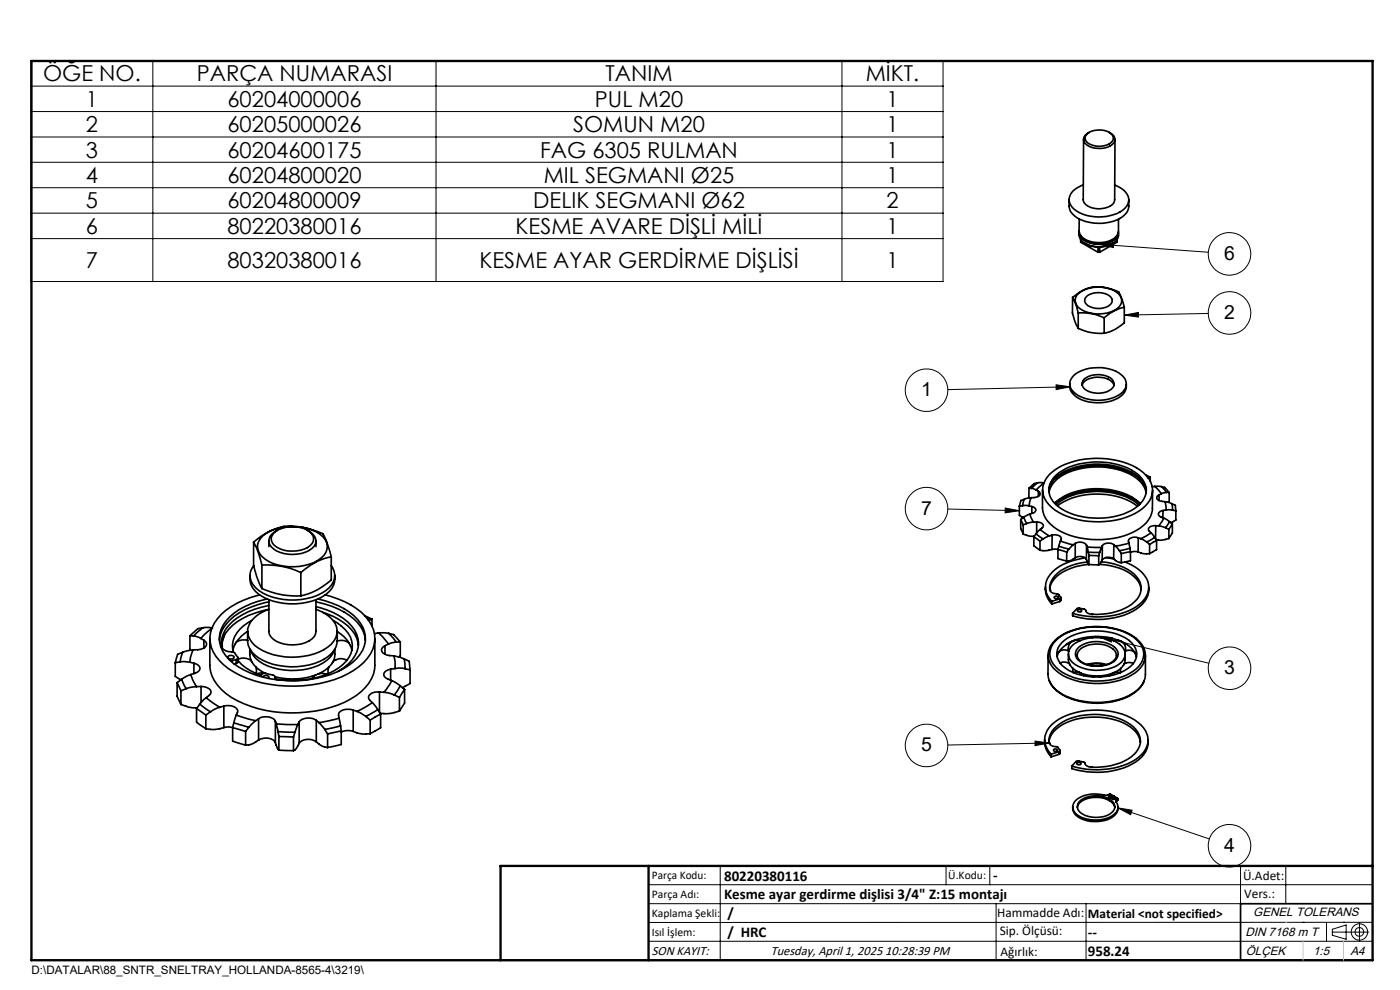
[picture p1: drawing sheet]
<svg xmlns="http://www.w3.org/2000/svg" width="297mm" height="210mm" viewBox="0 0 297 210" stroke-linecap="round" stroke-linejoin="round" font-family="sans-serif">
<g fill="none" stroke="#000" stroke-width=".35">
<path d="M229.8 39.2l-.5 .2a3.5 3.5 0 0 0-2.5 3.1 4.4 4.4 0 0 0 3.6 3.2 9.1 9.1 0 0 0 8.3-1.5 2.42 2.42 0 0 0-.3-3.9l-1.9-1M229.9 29.6l-.1 12.8a2.58 2.58 0 0 0 2.8 1.9 3.8 3.8 0 0 0 3.8-1.5l.1-13.2M230.5 28.5a4.2 4.2 0 0 1 5.4 .1 1.23 1.23 0 0 1-.6 1.9 4.1 4.1 0 0 1-4.9-.6 1.04 1.04 0 0 1 .1-1.4zM231.1 28.1a1.5 1.5 0 0 0-1.2 1.4 1.5 1.5 0 0 0 1.1 1.5 4.7 4.7 0 0 0 5.3-.7 1.52 1.52 0 0 0-1-2.2M226.8 42.3a3.5 3.5 0 0 0 2.2 4.2 9.6 9.6 0 0 0 9.2-.6 3.3 3.3 0 0 0 1.3-3.5M228.9 49.4l.1 .7a3.5 3.5 0 0 0 3.5 2.2 5.1 5.1 0 0 0 4.5-1.5l.2-.4 .1-1M229 46.5l-.1 2.5a3 3 0 0 0 2.9 2.4 5.4 5.4 0 0 0 5.2-1.5l.3-.8v-2.6M229 49.2a2.14 2.14 0 0 0 1.6 2.1 6.1 6.1 0 0 0 6.1-.7 1.45 1.45 0 0 0 .5-1.4M229.2 49.9a4.6 4.6 0 0 0 4.9 1.7 3.5 3.5 0 0 0 2.9-1.7M229.3 51.3v.1M229.3 50.9v.5M229.3 51.4l3.6 2.1"/>
<path d="M230.2 51.6l.2 .2a5.3 5.3 0 0 0 2.5 .6M232.9 52.4h.4M232.9 53.5h.4M232.9 52.4v1.1M233.3 52.4v1.1M236 51.6l-.2 .2a5.1 5.1 0 0 1-2.5 .6M236.9 51.3v.1M236.9 50.9v.5M236.9 51.4l-3.6 2.1M227.5 63.1l.8 1.7 .4 1.6M227.5 63.1a7.9 7.9 0 0 1 9.1-1.5l.7 .3 .8 1.8 .4 1.5M227.5 63.1a10.4 10.4 0 0 0 .8 5.7l.4 .9"/>
<path d="M227.9 79.5a8.9 8.9 0 0 1 10 0 2.49 2.49 0 0 1 1 2.4 2.49 2.49 0 0 1-1.8 2 8.8 8.8 0 0 1-9.3-.7 2.3 2.3 0 0 1 .1-3.7zM228.7 66.4a10.8 10.8 0 0 1 5.5 1M228.7 69.7a10.8 10.8 0 0 0 5.5 1M228.7 66.4v3.3M228.9 62.2a7.3 7.3 0 0 1 8.4 .1 2.02 2.02 0 0 1-.6 3.4 7.4 7.4 0 0 1-8-.5 1.94 1.94 0 0 1 .2-3zM230.5 62.9a4.2 4.2 0 0 1 5.2 .2 1.22 1.22 0 0 1-.6 1.9 4 4 0 0 1-4.8-.7 1.06 1.06 0 0 1 .2-1.4zM234.2 67.4v3.3M238.5 65.2a9.1 9.1 0 0 0-4.3 2.2M238.5 65.2v3.3a9.1 9.1 0 0 1-4.3 2.2M226.9 81.4a3.3 3.3 0 0 0 2.5 3.4 8.9 8.9 0 0 0 8.8-1.1 2.62 2.62 0 0 0 .7-2.2M229.6 81.7a3.5 3.5 0 0 1 3.8-1.7 3.1 3.1 0 0 1 2.9 1.7M230 80.4a5 5 0 0 1 5.9 .1 1.42 1.42 0 0 1-.7 2.4 4.9 4.9 0 0 1-5.4-.7 1.26 1.26 0 0 1 .2-1.8z"/>
<path d="M53.8 115l.7 1.3 1.1 3.6M53.8 115a12.4 12.4 0 0 1 7.4-3.4l3.5 .4 3.8 1.2 .7 1.4 1.1 3.5M53.8 115v4.9l.7 2.4 1.1 2.5M55.6 119.9a17.2 17.2 0 0 1 8.2 1.6M55.6 119.9v4.9M55.8 113.6a11.1 11.1 0 0 1 12-.3 3.1 3.1 0 0 1 1.6 2.8 3.1 3.1 0 0 1-1.9 2.7 11.3 11.3 0 0 1-11.2-.2 2.97 2.97 0 0 1-.5-5zM57 114.7v1.2M58 113.1a6.3 6.3 0 0 1 8.1 .1 1.87 1.87 0 0 1-.9 3 6.9 6.9 0 0 1-7.1-.6 1.73 1.73 0 0 1-.1-2.5zM58.8 112.5a2.22 2.22 0 0 0-1.3 3.5 7 7 0 0 0 9.1-.1 2.33 2.33 0 0 0-1.4-3.4M67 114.7v1.2M70.3 118.1a13.1 13.1 0 0 0-6.5 3.4M70.3 118.1v4.9a13.9 13.9 0 0 1-6.5 3.4"/>
<path d="M70.3 120a3.5 3.5 0 0 1-1.2 5.3 13.5 13.5 0 0 1-14.1 0 3.5 3.5 0 0 1-1.2-5.3M216.3 107.4v1.9l.7 .5M216.5 110.2l.6 1.1M216.5 110.2v1.9l.6 1.2M216.9 107.3l-.6 .1M216.9 107.3h1.4M217.1 113.3l1 .4 1.3 .1M217.1 111.3v2M217.2 109.7l.6 1.3M217.2 109.7l-.7 .5M217.3 105.9l-.4 1.4M217.3 105.9l-.7 .3-.3 1.2"/>
<path d="M217.8 111l-.7 .3M218.3 103.6h.5M218.3 107.3l.6 .1M218.3 103.6l.1 2M218.5 109l.8 1.8M218.5 109l-1.3 .7M218.8 105.6l-.5 1.7M218.8 105.6l-1.5 .3M218.8 103.6l1 .3M218.9 107.4a.71 .71 0 0 1 .8 .7 .71 .71 0 0 1-.7 .8l-.5 .1M218.9 107.4v1.5M219.3 110.8l-1.5 .2"/>
<path d="M219.3 113.9l1.3 .9M219.3 113.9v1.9l1.3 .9M219.8 113.2l1.5 1.1M219.8 113.2l-.5 .7M219.8 103.9l.5 .3M219.9 110.7l.4 .1a.75 .75 0 0 1 .8 .3 .75 .75 0 0 1 0 .9l-.4 .3M219.9 110.7l-.6 .1M219.9 110.7v2.4M220.1 102.4l-1.3 1.2M220.1 102.4h1.4M220.1 102.4l-.7 .2-1.1 1M220.3 104.2a.6 .6 0 0 1 .4 .6 .6 .6 0 0 1-.6 .6l-1.3 .2"/>
<path d="M220.3 104.2v1.1M220.6 114.8v1.9M220.7 112.3l1.9 1.4M220.7 112.3l-.9 .9M221.2 103.9v3.8a5.5 5.5 0 0 0 3 4.5 17.9 17.9 0 0 0 17.7-.2 5.5 5.5 0 0 0 2.6-4.2v-3.8M221.3 114.3l-.7 .5M221.4 102.5l-1.6 1.4M222.5 104.1a5.6 5.6 0 0 1 3.6-4.2 16 16 0 0 1 14.7 .8 4.9 4.9 0 0 1 2.4 3.5M222.5 104.4a6.1 6.1 0 0 1 4-4.1 15.8 15.8 0 0 1 14.7 1.2 4.8 4.8 0 0 1 1.9 3M222.6 113.7l-1.3 .6M222.6 113.7h.1M222.7 100.5a15.1 15.1 0 0 1 10.9-3.2 13.8 13.8 0 0 1 9.5 3.6 4.3 4.3 0 0 1-.2 6.5 15.5 15.5 0 0 1-12 3.2 12.4 12.4 0 0 1-8.9-4.1 4.4 4.4 0 0 1 .7-6z"/>
<path d="M223.2 116.5a4.9 4.9 0 0 1-2.6 .2M223.2 116.5h1.2M223.2 113.5a1.28 1.28 0 0 1 1.9 .9l-.1 .4M223.2 113.5l-.6 .2M223.2 113.5v3M223.7 101.7a14.7 14.7 0 0 1 11.9-2.7 12 12 0 0 1 6.4 2.7M223.9 106.5a14.5 14.5 0 0 1 12.5-2.4l1 .2a9.5 9.5 0 0 1 4.5 2.5 15.7 15.7 0 0 0-14.1-2.1l-.9 .3a9.5 9.5 0 0 0-3.2 1.8zM224 100.9a14.4 14.4 0 0 1 12.4-2.5 9.8 9.8 0 0 1 6.1 3.5 3.9 3.9 0 0 1-1.1 5.4 15 15 0 0 1-12.7 2.1 8.5 8.5 0 0 1-6-4.2 3.9 3.9 0 0 1 1.3-4.3zM224 107.1a13.8 13.8 0 0 1 10.8-2.7 11.6 11.6 0 0 1 6.8 2.7M224.3 107.3a15.6 15.6 0 0 1 16.2-.5l.8 .6M224.4 116.5l1.9 .6M224.4 116.5v2l1.9 .5"/>
<path d="M224.6 115.8l2.2 .7M224.6 115.8l-.2 .7M225 114.8l2.7 .8M225 114.8l-.4 1M226.3 117.1v1.9M226.8 116.5l-.5 .6M227.7 115.6l-.9 .9M228.1 115.3a1.79 1.79 0 0 1 2.4 .4M228.1 118.3l-.8 .5-1 .2M228.1 118.3a1.81 1.81 0 0 1 2.4 .4M228.1 115.3l-.4 .3M228.1 115.3v3"/>
<path d="M230.3 118.3a11.8 11.8 0 0 0-7.5 3.6 4.1 4.1 0 0 0 .3 5.7M230.5 118.7l.5 1.1M230.5 115.7l.1 .3M230.5 115.7v3M230.6 116l3.1 .1M230.6 116l.3 1.1M230.6 119.2a10 10 0 0 0-7.3 3.6 3.6 3.6 0 0 0-.6 2.4M230.9 117.1l2.4 .1M230.9 117.1l.1 .7M231 119.7a10.5 10.5 0 0 0-7.7 3.6l-.3 .6-.3 1M231 117.8l2.1 .1M231 119.8h2.1"/>
<path d="M231 117.8v2M233.1 117.9v1.9M233.3 119.7l-.2 .1M233.3 119.7a11.5 11.5 0 0 1 7.8 3.1 3.7 3.7 0 0 1 1 2.3M233.3 117.2l-.2 .7M233.6 119.2l-.3 .5M233.6 119.2a10.2 10.2 0 0 1 7.9 3.7 3.8 3.8 0 0 1-1.4 5.3 13.4 13.4 0 0 1-8.5 2.1M233.7 116.1l-.4 1.1M233.8 118.8l-.2 .4M233.9 115.8l-.2 .3M233.9 115.8l-.1 3M234.6 118.3l1.7 .2"/>
<path d="M236.3 118.6l.5 .4 1.1 .4M236.3 118.6a1.82 1.82 0 0 0-2.5 .2M236.3 115.5a1.88 1.88 0 0 0-2.4 .3M236.3 115.5l.3 .3M236.3 115.5v3.1M236.6 115.8l.9 1M237.5 116.8l.4 .6M237.9 117.4v2M238.7 119.2a7.6 7.6 0 0 1 4.9 4.6 4.9 4.9 0 0 1-2.6 4.9 17.1 17.1 0 0 1-13.5 1.4M239.5 115.2l-2.9 .6M239.5 115.2l.2 1.1M239.7 116.3l-2.2 .5"/>
<path d="M239.7 116.3l.1 .7M239.8 117l-1.9 .4M239.8 117v1.9l-1.9 .5M241.4 117.1l.9 .3h1.6M241.4 117.1l-.7-.1-.9 .2M241.5 114.1l-.8-.2-.7 .2a.73 .73 0 0 0-.5 1.1M241.5 114.1l.5 .2M241.5 114.1l-.1 3M242 114.3l1.3 .7M243.1 100.8l.9 .4M243.3 115l.6 .5M243.5 101.2l.2 .1"/>
<path d="M243.7 101.3l-.2 .1M243.9 115.5v1.9M244 101.2l-.3 .1M244 101.2v.9M244.2 113l-2.2 1.3M244.2 113l.8 1M245 103.2l1.4 1.5M245 114l-1.7 1M245 114l.4 .6M245 103.2h1.4M245 103.2h-.6M245.2 111.5h-.4a.82 .82 0 0 0-.9 .3 .82 .82 0 0 0-.1 .9l.4 .3"/>
<path d="M245.2 111.5l.6 .1M245.2 111.5l-.1 2.8M245.4 114.6l-1.5 .9M245.4 114.6v2l-1.5 .8M245.8 111.6l1.5 .3M245.9 105a.67 .67 0 0 0-.5 .8 .67 .67 0 0 0 .8 .5l1 .1M245.9 105v1.2M246.4 103.2l1.1 1.2M246.4 103.2l.7 .2 .9 1.1M246.4 104.7l-.5 .3M246.7 108.3a.74 .74 0 0 0-.8 .4 .74 .74 0 0 0 .2 .9l.8 .3M246.7 108.3v1.5"/>
<path d="M246.9 109.9l-1.1 1.7M246.9 109.9l1.2 .8M247.2 106.4l.1 1.8M247.2 106.4l1.4 .4M247.3 111.9l.7 .4M247.3 108.2h1.4M247.3 108.2l-.6 .1M247.5 104.4l-1.1 .3M247.5 104.4l.5 .1M248 114.2l-1.9 .4-.8-.1M248 112.3v1.9M248 104.5v1.9l-.1 .2"/>
<path d="M248.1 110.7l-.8 1.2M248.1 110.7l.6 .5M248.6 106.8l.1 1.4M248.6 106.8l.7 .4 .1 1.2M248.7 111.2l-.7 1.1M248.7 111.2v1.9l-.7 1.1M248.7 108.2l.7 .2M249.4 108.4v1.9l-1 .6M38.8 138.4l-.6 2M38.8 138.4l-1.1 .4-.5 1.8M40.3 134.9h.8M40.3 134.9v2.9l.1 .1"/>
<path d="M41 137.9l-.6 1.6-.1 1M41 137.9l-2.2 .5M41.1 134.9l1.5 .5M42.6 135.4l.7 .4M43 133.2l-1.9 1.7M43 133.2h2.1M43 133.2l-1 .1-1.7 1.6M43.3 135.8a.92 .92 0 0 1 .5 1 .92 .92 0 0 1-.8 .8l-.5 .2-1.5 .1M43.3 135.8v1.7M44.5 135.5v5.6a8.4 8.4 0 0 0 4.5 6.8 27.2 27.2 0 0 0 25.4 .4 8.6 8.6 0 0 0 5.1-7.2v-5.6M44.9 133.3l-2.3 2.1M47 137.2a2.84 2.84 0 0 0 2.6 1.2l.6 .8a.38 .38 0 0 1 .3 .4 .38 .38 0 0 1-.4 .3"/>
<path d="M47 137.2h.1M47.6 134.8l-.4 1-.1 1.6M48.4 139.3l.6-.3 .5 .1 .2 .3a.77 .77 0 0 1-1.4 0zM49.4 137.9a6.7 6.7 0 0 1 3.1-4 5.3 5.3 0 0 0 3.3 6.2 14.5 14.5 0 0 0 13.8-.8 5 5 0 0 0 1.9-5.4 6.4 6.4 0 0 1 3.1 4M50.1 139.9l-1.1 .4M50.1 139.9v.8M50.5 139.8a2.99 2.99 0 0 1 2.8 .3M50.5 139.6v.8l-.4 .3M52.5 135.8a2.77 2.77 0 0 0-2.4 .4M53 137.7a4.9 4.9 0 0 0 3.2 5.1M53 122.1a4.4 4.4 0 0 0 2.8 4.5 13.7 13.7 0 0 0 13.3-.5 4 4 0 0 0 1.9-4M53.1 137.9a7.2 7.2 0 0 0 6.1 4 12.4 12.4 0 0 0 10.8-2.4l.5-.7 .4-.9"/>
<path d="M53.4 131.6a6.3 6.3 0 0 0-4 6l.1 .7M55.1 126.2a16.7 16.7 0 0 0-9 5 6.3 6.3 0 0 0 .4 8.9 19.1 19.1 0 0 0 12.4 5.3 26 26 0 0 0 16.1-3.2 8.8 8.8 0 0 0 4.5-6.5 7.8 7.8 0 0 0-3.9-6.6 19.7 19.7 0 0 0-6.6-2.9M55.6 124.8a17.8 17.8 0 0 0 8.2 1.6M56.7 127.1a15.4 15.4 0 0 0-8.7 4.5 5.7 5.7 0 0 0 .6 8.3 19.5 19.5 0 0 0 13.6 4.5 20.8 20.8 0 0 0 12.6-3.9 6 6 0 0 0 1.8-8.2 12.9 12.9 0 0 0-7.6-4.8l-1.6-.4M56.9 129.3a14.4 14.4 0 0 0-9 5l-.5 .9-.4 1.7M57 127.7a15.3 15.3 0 0 0-9 4.7 5.8 5.8 0 0 0-1.5 3.4M57 127.2v6.7a2.89 2.89 0 0 0 2.4 2.5 7.6 7.6 0 0 0 6.8-.9 1.99 1.99 0 0 0 .8-1.6v-6.7M57 129.2a6.5 6.5 0 0 0-4.4 4.1 4.7 4.7 0 0 0 3.2 4.7 14.5 14.5 0 0 0 13.8-.8 3.8 3.8 0 0 0 .4-6.3l-1.7-1.1-1.3-.6M57 128.4a15.3 15.3 0 0 0-8.5 4.2 5.8 5.8 0 0 0-1.5 4.6M63.8 121.5v4.9M67 127.7a16.4 16.4 0 0 1 8.9 4.4 6.1 6.1 0 0 1 1.6 3.7M67 128.7a13.2 13.2 0 0 1 8.2 4.9 5.4 5.4 0 0 1-1.3 7.2l-2.2 1.6"/>
<path d="M68.5 129.9a11.4 11.4 0 0 1 7.2 5.5l.3 1.5M70.7 131.6a7.4 7.4 0 0 1 3.9 4.4 5.3 5.3 0 0 1-2.7 5.7 18.7 18.7 0 0 1-13.4 2.4M71 137.7v1.1a4.3 4.3 0 0 1-2.6 3.7l-.9 .5M71.5 136l.3-.1a2.7 2.7 0 0 1 2.2 .4M77.4 130.6l1.5 .7M77.9 131.2l.5 .3M78.4 131.5l-.3 .1M78.9 131.3l-.5 .2M78.9 131.3v1.5M80.3 134.3l.9 .8 1.2 1.5M80.3 134.3h2.1M80.3 134.3l-.9 .1"/>
<path d="M81.7 137a.9 .9 0 0 0-.8 .8 .9 .9 0 0 0 .7 .9l.5 .3 1.5 .1M81.7 137v1.8M82.4 136.6l-.7 .4M82.4 134.3l1.7 1.9M82.4 134.3l1.1 .3 1.4 1.6M83.6 139.1l.2 1.4v1.3M83.6 139.1l2.1 .7M84.1 136.2l-1.7 .4M84.1 136.2h.8M84.9 136.2v2.9l-.2 .3M85.7 139.8l.2 2M85.7 139.8l1.1 .5 .2 1.8"/>
<path d="M221.8 124.5a4.4 4.4 0 0 0 1.3 3.6M222.4 139l-.1 4a4.9 4.9 0 0 0 3 4.2 15.8 15.8 0 0 0 15.5-.5 4.5 4.5 0 0 0 2.2-3.6v-4M222.6 137.6a4.3 4.3 0 0 0 2 5.1 15.6 15.6 0 0 0 16.3 0 4.2 4.2 0 0 0 1.8-5.1M222.7 137.5a7.8 7.8 0 0 1 5.7-4.1 15.2 15.2 0 0 1 12.6 2l.3 .2a4.5 4.5 0 0 1 1.4 2M222.7 125.2a2.18 2.18 0 0 0 1.8 .8l.6 .8-.3 .2M222.7 125.2h.1M223.1 127.6v.5M223.7 126.6a.47 .47 0 0 1 .5-.2 .47 .47 0 0 1 .3 .4 .47 .47 0 0 1-.5 .2 .47 .47 0 0 1-.3-.4zM223.7 136.1a12.5 12.5 0 0 1 9.8-3.1 11.1 11.1 0 0 1 8.3 3.5 4 4 0 0 1-1.3 5.8 15.1 15.1 0 0 1-15.9-.2 3.9 3.9 0 0 1-.9-6zM224.8 127l-1.7 .6M224.8 127v.6M224.8 127.6l-1.7 .5"/>
<path d="M225.1 126.8v.6l-.3 .2M225.2 136.3a11.4 11.4 0 0 1 9.5-2.3 8.7 8.7 0 0 1 5.8 2.9 3.3 3.3 0 0 1-1.2 4.9 12.8 12.8 0 0 1-13.2 0 3.3 3.3 0 0 1-.9-5.5zM226.1 136.8l1.5-.8a5.1 5.1 0 0 0-3.3 3.3M226.7 138.7v1.2a3.3 3.3 0 0 0 2.3 2.8M226.7 138.1a2 2 0 0 0-2 .1M227.5 136a1.92 1.92 0 0 0-.9 2.1M227.5 130.1l1-1 .5-.1 .4 .1a.93 .93 0 0 1 1.1 .8l1.1 .4M227.6 136.8a9 9 0 0 1 10-.1 2.39 2.39 0 0 1-.1 4.1 8.9 8.9 0 0 1-10-.3 2.36 2.36 0 0 1 .1-3.7zM227.7 135.9l.7-.1 .7 .1M228.5 139a2.75 2.75 0 0 1 2.5-2.2 5.3 5.3 0 0 1 5.7 1.6l.2 .6M228.5 139v.2a3.2 3.2 0 0 0 3.1 2 5.1 5.1 0 0 0 5.1-1.6l.1-.6M228.6 129.5a.48 .48 0 0 1 .5-.2 .48 .48 0 0 1 .3 .3 .48 .48 0 0 1-.4 .2 .48 .48 0 0 1-.4-.3z"/>
<path d="M228.9 137.3a6.5 6.5 0 0 1 7.8 .3 1.92 1.92 0 0 1-.9 3 6.4 6.4 0 0 1-7.3-.9 1.79 1.79 0 0 1 .4-2.4zM231.6 130.3h.1M231.7 135.3a1.78 1.78 0 0 1 2 0M232.4 135a13.4 13.4 0 0 0-4.5 .8M233 135a13.1 13.1 0 0 1 4.5 .9M237.6 135.9l-.7-.1-.6 .2M237.6 135.9l.2 .2M237.8 136.1a4.9 4.9 0 0 1 3.3 3.3M237.8 136.1h.1M237.9 136.1a1.85 1.85 0 0 1 .9 2M238.6 138.2a1.78 1.78 0 0 1 2.1 .1M238.7 138.7v1.2a3.3 3.3 0 0 1-2.4 2.8"/>
<path d="M243.7 124.6a5 5 0 0 1-2.7 4.6 17.1 17.1 0 0 1-13.5 1.4v-.5M37.2 140.6v2.9l1.1 .7M37.6 144.8l.8 1.7M37.6 144.8v2.9l.8 1.7M38.2 140.4l-1 .2M38.2 140.4l2.1 .1M38.4 149.4l.5 .2a6.1 6.1 0 0 0 2.9 .6M38.4 146.5v2.9M38.6 144.1l.9 2M38.6 144.1l-1 .7M39.5 146.1l-1.1 .4M40.3 140.5l.8 .2"/>
<path d="M40.5 143.1l.5 1.3 .7 1.3M40.5 143.1l-1.9 1M41.1 140.7a1.27 1.27 0 0 1 1.3 1.4 2.46 2.46 0 0 1-1.9 1M41.1 140.7v2.2M41.7 145.7l-2.2 .4M41.7 150.3l2 1.4M41.7 150.3v2.9l2 1.4M42.4 149.4l2.3 1.6M42.4 149.4l-.7 .9M42.7 145.6a1.78 1.78 0 0 1 2.1 1.3l-.2 .3-.9 .8M42.7 145.6l-1 .1M42.7 145.6v3.4"/>
<path d="M43.7 151.7v2.9M43.7 148l2.9 2M43.7 148l-1.3 1.4M44.7 151l-1 .7M46.6 150l-1.2 .5-.7 .5M47.5 149.8a2.39 2.39 0 0 1 2.9 1l-.3 .9M47.5 154.3a6.6 6.6 0 0 1-3.8 .3M47.5 154.3l1.1-.1 .8 .1M47.5 149.8l-.9 .2M47.5 149.8v4.5M49.4 154.3l2.7 .8M49.4 154.3v2.9l2.7 .9"/>
<path d="M49.6 153.3l3.2 1M49.6 153.3l-.2 1M50.1 151.7l4.1 1.2M50.1 151.7l-.5 1.6M50.1 140.7l-.4 .2M50.5 140.1a10.4 10.4 0 0 0 4.8 3.2M52.1 155.1v3M52.8 154.3l-.7 .8M54.2 152.9l-1.4 1.4M54.3 141.5l.1 1.4M54.9 152.5a2.68 2.68 0 0 1 3.5 .5M54.9 157l-1.2 .7-1.6 .4"/>
<path d="M54.9 157a2.63 2.63 0 0 1 3.5 .5M54.9 152.5l-.7 .4M54.9 152.5v4.5M55.1 143.5l.5-.6 .6-.1 1.9 .5 .2 .3M55.7 143.6a.82 .82 0 0 1 1.3 .1l-.1 .2M56.1 142.8h-.9l-.7 .2M58.3 143.6l.3 .6M58.3 143.6l3.3 .4M58.4 157.5l.4 1.2 .4 .4M58.4 153l.2 .6M58.4 153v4.5M58.6 153.6l4.6 .1"/>
<path d="M58.6 153.6l.4 1.6M59 155.2l3.6 .1M59 155.2l.2 1M59.2 156.2l3.1 .1M59.2 159.1l3.1 .1M59.2 156.2v2.9M60.6 144.3a2.9 2.9 0 0 1 2.7 0M62.3 156.3v2.9M62.6 155.3l-.3 1M63.2 153.7l-.6 1.6M63.5 157.7l-.8 1.3-.4 .2M63.5 153.2l-.3 .5"/>
<path d="M63.5 153.2v4.5M66.1 144l.9-.9a14.3 14.3 0 0 1-4.7 .9M67.1 152.8a2.76 2.76 0 0 0-3.6 .4M67.1 157.4l1.3 .9 1.1 .3M67.1 157.4a2.71 2.71 0 0 0-3.6 .3M67.1 152.8l.6 .5M67.1 152.8v4.6M67.3 143h.1a2.44 2.44 0 0 1 2 0M67.7 153.3l1.2 1.4M68.9 154.7l.6 1M69.5 155.7v2.9M69.7 141.5l-.1 1.4"/>
<path d="M71.9 152.3l-4.2 1M71.9 152.3l.3 1.7M72.2 154l-3.3 .7M72.2 154l.2 1M72.4 155l-2.9 .7M72.4 155v2.9l-2.9 .7M73.6 140a2.89 2.89 0 0 0-2.9 .3M74.9 150.6a2.56 2.56 0 0 0-3.1 .8l.1 .9M74.9 155.1a5.7 5.7 0 0 0 3.6 .5M74.9 155.1a3.3 3.3 0 0 0-2.5 .2M74.9 150.6l.8 .3M74.9 150.6v4.5"/>
<path d="M75.7 150.9l1.9 1.1M77.6 152l.9 .7M78.5 152.7v2.9M79 149l-3.3 1.9M79 149l1.2 1.5M80.2 150.5l-2.6 1.5M80.2 150.5l.6 1M80.5 146.8a1.91 1.91 0 0 0-2.3 1.1v.4l.8 .7M80.5 146.8l1 .1M80.5 146.8v4.3M80.8 151.5l-2.3 1.2M80.8 151.5v2.9l-2.3 1.2"/>
<path d="M81.5 146.9l.8 .1 1.3 .4M82.9 141.9a1.46 1.46 0 0 0-1.5 1.3 2.19 2.19 0 0 0 1.7 1.2M82.9 141.9v2.4M83.1 144.4l-1.6 2.5M83.1 144.4l1.8 1.1M83.6 147.4l1.1 .5M83.8 141.8l.8-.1 1.3 .1M83.8 141.8l-.9 .1M84.7 150.8l-1.1 .4a6.7 6.7 0 0 1-3 .1M84.7 147.9v2.9M84.9 145.5l-1.3 1.9M84.9 145.5l.9 .8"/>
<path d="M85.8 146.3l-1.1 1.6M85.8 146.3v2.8l-1.1 1.7M85.9 141.8l1.1 .3M87 142.1v2.9l-1.6 .9M221.6 156.9a4.6 4.6 0 0 0 1.4 3.6M222.5 157.4a5.4 5.4 0 0 1 3.8-4.1 15.1 15.1 0 0 1 13.5 .9 4.5 4.5 0 0 1 2.1 3.3M222.6 157.6a2.18 2.18 0 0 0 1.8 .9 .64 .64 0 0 1 .4 .9h-.1M222.6 157.6a4.6 4.6 0 0 1 2.9-4.5 14.8 14.8 0 0 1 14.3 .6 4 4 0 0 1 1.6 5.2 9.8 9.8 0 0 1-7.8 3.8h-2.1M222.6 157.6h.1M222.6 144.5a8.4 8.4 0 0 0 6.3 4.2 15.7 15.7 0 0 0 11.4-1.5 5.9 5.9 0 0 0 2.4-2.6M223 160a4.2 4.2 0 0 1 .8-6.8 16.5 16.5 0 0 1 15.2-1.4 6.5 6.5 0 0 1 4.6 5.1 5.5 5.5 0 0 1-3.5 4.7 17.7 17.7 0 0 1-12.7 .9M223 160v.5"/>
<path d="M223.5 159a.45 .45 0 0 1 .5-.1 .45 .45 0 0 1 .3 .3 .45 .45 0 0 1-.4 .2 .45 .45 0 0 1-.4-.4zM224.7 159.4l-1.7 .6M224.7 159.4v.6M224.9 140.6a1.85 1.85 0 0 1 2 .2M224.9 159.2v.6l-.2 .2M227.5 141.7l.1 .9M229 142.7l-.9-.2-.4 .2M229 142.7l1.8 .5 1.6 .2M229.3 142.8l.6 .5M230.6 140.9l1.1-.2a6.3 6.3 0 0 1 3 .3M230.9 141l1.5-.2 2.1 .2M231.7 143.6l.2-.1a1.9 1.9 0 0 1 1.6 .1"/>
<path d="M236 142.8l-.6 .6M236 142.8l-1.1 .3-2 .3M236.3 142.7h-.1M236.3 142.7l.5-.1 .8 .1M237.8 141.7l-.1 1M240.4 140.7a1.7 1.7 0 0 0-1.9 .2M243.6 157a5 5 0 0 1-2.7 4.7 16.7 16.7 0 0 1-13.5 1.3v-.5M224.7 160l-1.7 .5M227.4 162.5l1.1-1.1h.3l1.4 .4a1.14 1.14 0 0 0 1.3 .9M227.6 171.2v.3a3.2 3.2 0 0 0 3 2.6 6.4 6.4 0 0 0 6.2-1.6l.3-.4 .1-.9M228.5 161.9a.48 .48 0 0 1 .4-.2 .48 .48 0 0 1 .4 .4 .48 .48 0 0 1-.5 .1 .48 .48 0 0 1-.3-.3zM231.5 162.7h.1"/>
<path d="M235.2 168.9a.29 .29 0 0 1 .4-.2 .29 .29 0 0 1 .1 .4h-.4zM235.3 169.4a5.7 5.7 0 0 0-6.4 .7 1.66 1.66 0 0 0 .8 2.6 5.8 5.8 0 0 0 6.4-.6 1.63 1.63 0 0 0-.7-2.6M235.3 169.8a5.8 5.8 0 0 0-6.4 .7l-.4 .7M235.3 169.4v.4M235.3 169.1h.4M235.4 169.5v.3a2.19 2.19 0 0 1 1.1 1.5M235.4 169.7l-.1 .1M235.9 169.3a.31 .31 0 0 1 .4-.1 .31 .31 0 0 1 .2 .3h-.5zM236.1 169.5h.3M236.3 168.8l-.8-.4-.9 .3a7.4 7.4 0 0 0-6.3 1 1.93 1.93 0 0 0 .4 3.3 7.1 7.1 0 0 0 7.8-.4 1.72 1.72 0 0 0 .2-2.5M236.3 168.8l-1 .6M236.3 168.8v.2"/>
<path d="M236.9 169.6l-.2 .3v.2M236.9 169.9l-.2 .2M236.9 169.6v.3M237.1 169.5v-.2l-.7-.4-1 .6M237.1 169.5l-.2 .1M237.1 169.5v.3M237.1 169.8l-.2 .1M237.1 169.4v.4M291.2 191.7h-28v12M106.2 203.7h185"/>
</g>
<g fill="none" stroke="#000" stroke-width=".21">
<path d="M6.6 12.9h193.5v46.8h-193.5zM6.6 18.3h193.5M32.4 12.9v46.8M92.5 12.9v46.8M178.6 12.9v46.8M6.6 23.7h193.5M6.6 29.1h193.5M6.6 34.4h193.5M6.6 39.8h193.5M6.6 45.2h193.5M6.6 50.6h193.5M233.2 51.8l3.1-.3-.1 1z"/>
<path d="M233.2 51.8l23.1 1.7M238.5 66.8l3-.5v1zM256.3 66.5l-17.8 .3M224 81.6l3 .4-3 .6zM227 82l-25.9 .6M201.1 108l15.2 .3M213.3 107.8l3 .5-3.1 .5zM232.9 135l3.1 .2-.2 1zM232.9 135l23.5 5.7M219.6 157.2l3 .4-3 .6zM222.6 157.6l-21.5 .4M237.2 171.4l3 .5-.3 .9z"/>
<path d="M237.2 171.4l19.4 6.6M137.6 187.7h153.6M137.6 191.7h153.6M137.6 199.7h153.6M152.8 183.7v20M200.7 183.7v4M210 183.7v4M211.3 191.7v12M230.4 191.7v12M263.2 183.7v20M272.8 183.7v8M276.4 195.6h.1"/>
<path d="M281.4 195.6v4.1M282.6 197.7h7.8M282.6 197.1l3-.9v3l-3-.8zM285 195.6h.1M288.4 195.8v3.8M291.2 195.6l-153.6 .1"/>
<circle cx="260.8" cy="53.9" r="4.5"/>
<circle cx="260.8" cy="66.4" r="4.5"/>
<circle cx="196.6" cy="82.8" r="4.5"/>
<circle cx="196.6" cy="107.9" r="4.5"/>
<circle cx="196.6" cy="158.1" r="4.5"/>
<circle cx="260.8" cy="141.7" r="4.5"/>
<circle cx="260.8" cy="179.4" r="4.5"/>
<circle cx="288.4" cy="197.7" r="1.74"/>
<circle cx="288.4" cy="197.7" r=".93"/>
</g>
<path d="M6.7 12.9h284.5v190.8h-284.5zM137.6 183.7v20M291.2 183.7h-185v20" fill="none" stroke="#000" stroke-width=".5"/>
<path d="M272.8 195.6h.1M276.4 199.7v4M285 199.7v4" fill="none" stroke="#c0c0c0" stroke-width=".21"/>
<path d="M233.2 51.8l3.1-.3-.1 1zM238.5 66.8l3-.5v1zM232.9 135l3.1 .2-.2 1zM237.2 171.4l3 .5-.3 .9zM219.6 157.2l3 .4-3 .6zM213.3 107.8l3 .5-3.1 .5zM224 81.6l3 .4-3 .6z" fill="#000"/>
<g font-size="4.7">
<text x="9.1" y="17.3">ÖĞE NO.</text>
<text x="41.7" y="17.3">PARÇA NUMARASI</text>
<text x="128.5" y="17.3">TANIM</text>
<text x="183.7" y="17.3">MİKT.</text>
<text x="18.2" y="22.6">1</text>
<text x="48.3" y="22.6">60204000006</text>
<text x="126.2" y="22.6">PUL M20</text>
<text x="188.1" y="22.6">1</text>
<text x="18.2" y="28">2</text>
<text x="48.3" y="28">60205000026</text>
<text x="121.6" y="28">SOMUN M20</text>
<text x="188.1" y="28">1</text>
<text x="18.2" y="33.4">3</text>
<text x="48.3" y="33.4">60204600175</text>
<text x="114.6" y="33.4">FAG 6305 RULMAN</text>
<text x="188.1" y="33.4">1</text>
<text x="18.2" y="38.8">4</text>
<text x="48.3" y="38.8">60204800020</text>
<text x="115.4" y="38.8">MIL SEGMANI Ø25</text>
<text x="188.1" y="38.8">1</text>
<text x="18.2" y="44.2">5</text>
<text x="48.3" y="44.2">60204800009</text>
<text x="113.1" y="44.2">DELIK SEGMANI Ø62</text>
<text x="188.1" y="44.2">2</text>
<text x="18.2" y="49.6">6</text>
<text x="48.3" y="49.6">80220380016</text>
<text x="109.4" y="49.6">KESME AVARE DİŞLİ MİLİ</text>
<text x="188.1" y="49.6">1</text>
<text x="18.2" y="56.8">7</text>
<text x="48.3" y="56.8">80320380016</text>
<text x="101.7" y="56.8">KESME AYAR GERDİRME DİŞLİSİ</text>
<text x="188.1" y="56.8">1</text>
</g>
<g font-size="4.1">
<text x="259.7" y="55.1">6</text>
<text x="259.7" y="67.6">2</text>
<text x="195.4" y="84">1</text>
<text x="195.4" y="109.1">7</text>
<text x="259.7" y="143">3</text>
<text x="195.4" y="159.4">5</text>
<text x="259.7" y="180.7">4</text>
</g>
<g font-size="3.2">
<text x="153.6" y="190.8">Kesme ayar gerdirme dişlisi 3/4&quot; Z:15 montajı</text>
<text x="153.6" y="186.8">80220380116</text>
<text x="210.7" y="186.6">-</text>
<text x="154.3" y="194.8">/</text>
<text x="154.3" y="198.8">/ HRC</text>
<text x="230.8" y="198.7">--</text>
<text x="230.8" y="202.8">958.24</text>
</g>
<g font-size="2.8">
<text x="263.7" y="186.7">Ü.Adet:</text>
<text x="263.9" y="190.5">Vers.:</text>
<text x="211.5" y="194.5">Hammadde Adı:</text>
<text x="230.8" y="194.7">Material &lt;not specified&gt;</text>
<text x="138.3" y="202.6">SON KAYIT:</text>
<text x="163.5" y="202.6">Tuesday, April 1, 2025 10:28:39 PM</text>
<text x="212.1" y="198.4">Sip. Ölçüsü:</text>
<text x="212.2" y="202.7">Ağırlık:</text>
</g>
<g font-size="2.6">
<text x="265.9" y="194.4">GENEL TOLERANS</text>
<text x="264.2" y="198.5">DIN 7168 m T</text>
<text x="264.3" y="202.6">ÖLÇEK</text>
<text x="278.5" y="202.6">1:5</text>
<text x="286.5" y="202.6">A4</text>
</g>
<g font-size="2.5">
<text x="138.3" y="186.4">Parça Kodu:</text>
<text x="138.3" y="190.5">Parça Adı:</text>
<text x="201.2" y="186.5">Ü.Kodu:</text>
<text x="138.3" y="194.5">Kaplama Şekli:</text>
<text x="138.3" y="198.6">Isıl İşlem:</text>
<text x="6.7" y="206.7">D:\DATALAR\88_SNTR_SNELTRAY_HOLLANDA-8565-4\3219\</text>
</g>
</svg>
